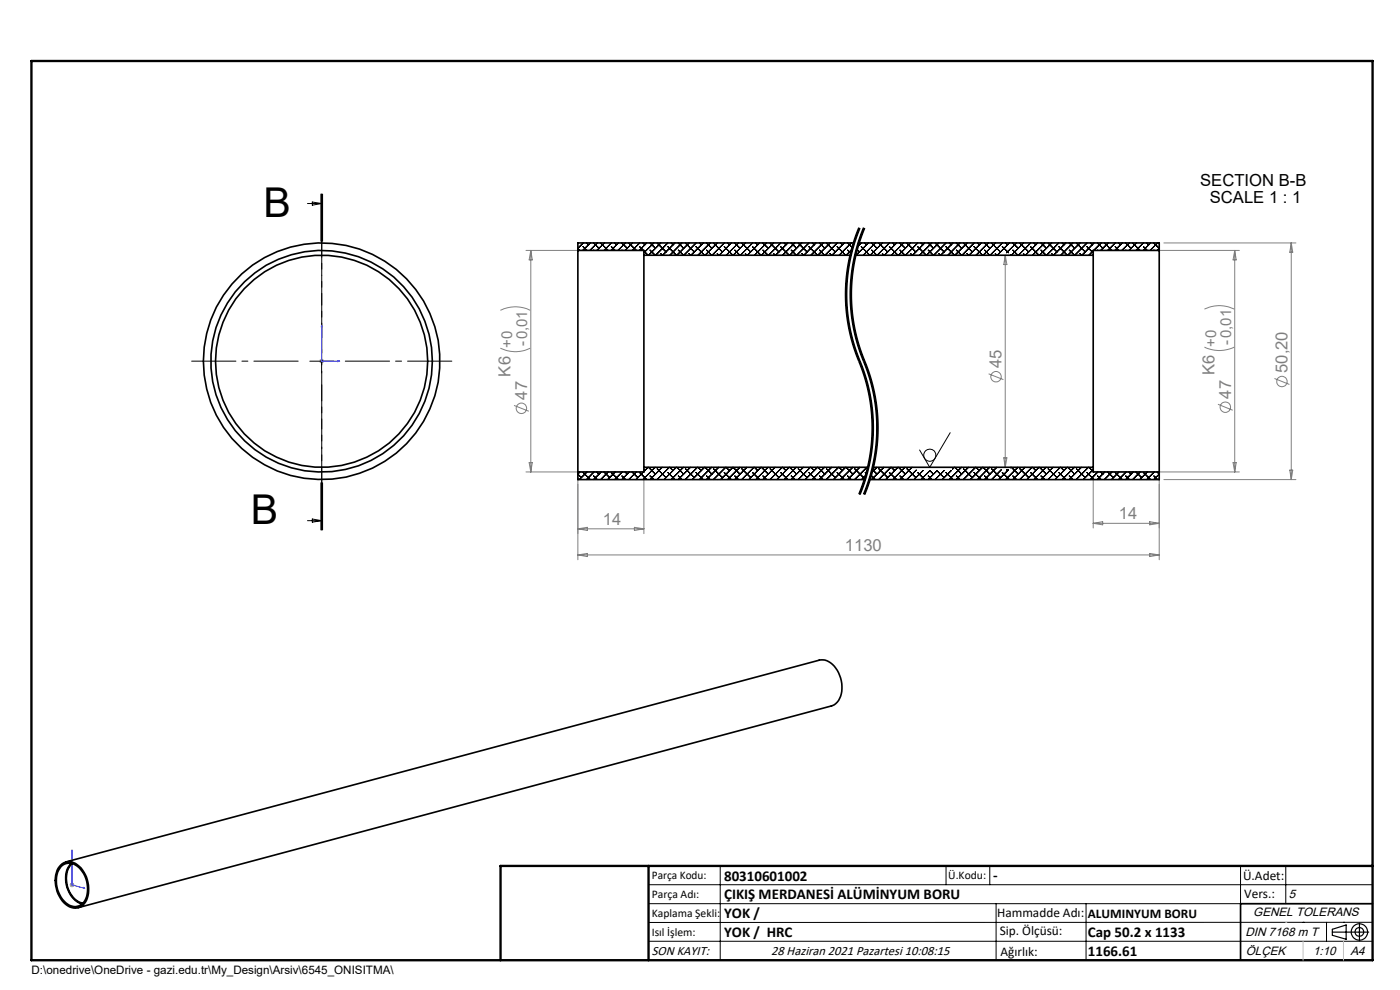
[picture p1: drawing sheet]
<svg xmlns="http://www.w3.org/2000/svg" width="297mm" height="210mm" viewBox="0 0 297 210" stroke-linecap="round" stroke-linejoin="round" font-family="sans-serif">
<g fill="none" stroke="#808080" stroke-width=".21">
<path d="M111.6 53.1h24M112.6 53.1l.3 2h-.6zM112.6 53.1v47M213.3 54.1v45M213.3 54.1l.3 2h-.7zM232.9 53.1h30M246.9 51.5h28M261.9 53.1v47M261.9 53.1l.4 2h-.7zM273.9 51.5v50.2M273.9 51.5l.3 2h-.6zM67.7 76.6h1"/>
<path d="M67.9 76.3l.7 .7M68.2 76.1v1M68.6 76.3l-.7 .7M106.2 73.9a7.2 7.2 0 0 0 6.3 0M106.2 65.8a7.2 7.2 0 0 1 6.3 0M209.7 79.3l3.2 1.2M255.5 73.6a7.1 7.1 0 0 0 6.4 0M255.5 65.6a7.1 7.1 0 0 1 6.4 0M109 86l3.2 1.2M112.3 98.1h.6l-.3 2zM212.9 97.1h.7l-.3 2zM258.4 85.8l3.1 1.2"/>
<path d="M261.6 98.1h.7l-.4 2zM270.4 80.3l3.1 1.3M273.6 99.7h.6l-.3 2zM111.6 100.1h24M122.6 117.7h123.3M122.6 117.7l2-.3v.7zM122.6 101.1v17.6M122.6 112.2l2-.3v.6zM122.6 112.2h14M134.6 111.9l2 .3-2 .3zM136.6 101.1v12.1M231.9 101.1v10.9"/>
<path d="M231.9 111h14M231.9 111l2-.3v.6zM232.9 100.1h30M243.9 117.4l2 .3-2 .4zM243.9 110.7l2 .3-2 .3zM245.9 101.1v17.6M246.9 101.7h28M14.8 187.7h1M14.9 187.4l.7 .7M15.3 187.2v1M15.6 187.4l-.7 .7"/>
<circle cx="211.3" cy="79.9" r="1.11"/>
<circle cx="110.6" cy="86.6" r="1.11"/>
<circle cx="260" cy="86.4" r="1.11"/>
<circle cx="271.9" cy="80.9" r="1.1"/>
</g>
<path d="M182.3 48.3a36.8 36.8 0 0 0 0 28.3M183.3 48.3a36.8 36.8 0 0 0 0 28.3M182.3 76.6a36.8 36.8 0 0 1 0 28.3M183.3 76.6a36.8 36.8 0 0 1 0 28.3" fill="none" stroke="#000" stroke-width=".21" stroke-dasharray="6.3 1.3 1.3 1.3" stroke-dashoffset="3.9" stroke-linecap="butt"/>
<g fill="none" stroke="#000" stroke-width=".21">
<path d="M65.2 43.2h3M66.3 42.9l1.9 .3-1.9 .3zM68.1 41.2v10M68.3 41.2v10M68.4 41.2v10M179.6 57.6l-.3 3.5 .1 3.6M180.6 54.2a36.5 36.5 0 0 0 1.7 21.9M180.6 57.6l-.3 3.5 .1 3.6M181 52.5l-.4 1.7M181.6 54.2a37.3 37.3 0 0 0 2.5 24 36.9 36.9 0 0 1-.6 26.8M181.8 49.1a36.9 36.9 0 0 0-2.2 8.5M182 52.5l-.4 1.7"/>
<path d="M182.2 48.3l-.4 .8M182.3 48.3a37.2 37.2 0 0 0 .7 29.9 36.8 36.8 0 0 1-.7 26.7M182.5 48.4l-1.5 4.1M182.8 49.1a36.9 36.9 0 0 0-2.2 8.5M183.2 48.3l-.4 .8M183.3 48.3a37.2 37.2 0 0 0 .7 29.9 36.8 36.8 0 0 1-.7 26.7M183.5 48.4l-1.5 4.1M65.7 76.6h5M68.2 74.1v5M179.4 64.7a39.1 39.1 0 0 0 3.4 13.6M180.4 64.7a39.1 39.1 0 0 0 3.4 13.6M182.3 76.1l.2 .4z"/>
<path d="M182.5 76.5l1.7 5.1M182.8 78.3a36.6 36.6 0 0 1 1.8 7.6M183.8 78.3a36.6 36.6 0 0 1 1.8 7.6M183.8 99.8l-1 3.4M184.2 99.9l-1.7 5.1M184.2 81.6a36.9 36.9 0 0 1 0 18.3M184.6 85.9a36.6 36.6 0 0 1 0 9.6M184.6 95.5l-.8 4.3M184.8 99.8l-1 3.4M185.6 85.9a36.6 36.6 0 0 1 0 9.6M185.6 95.5l-.8 4.3M201.6 91.8l-4.4 7.3-2.1-3.6"/>
<path d="M65.2 110.4h3M66.3 110.1l1.9 .3-1.9 .4zM68.1 102.4v10M68.3 102.4v10M68.4 102.4v10zM182.8 103.2l-.6 1.6M183.8 103.2l-.6 1.6M137.6 187.7h153.6M137.6 191.7h153.6M137.6 199.7h153.6M152.8 183.7v20M200.7 183.7v4"/>
<path d="M210 183.7v4M211.3 191.7v12M230.4 191.7v12M263.2 183.7v20M272.8 183.7v8M276.4 195.6h.1M281.4 195.6v4.1M285 195.6h.1M291.2 195.6l-153.6 .1"/>
<circle cx="197.3" cy="96.6" r="1.29"/>
</g>
<g fill="none" stroke="#000" stroke-width=".25">
<path d="M282.6 197.7h7.8M282.6 197.1l3-.9v3l-3-.8zM288.4 195.8v3.8M106.2 203.7h185"/>
<circle cx="288.4" cy="197.7" r="1.74"/>
<circle cx="288.4" cy="197.7" r=".93"/>
</g>
<path d="M68.2 68.9v7.7h3.9M68.2 68.9l.1 .4h-.1zM71.7 76.5l.4 .1-.4 .1zM15.3 180.3v7.4l2.7 .7M15.3 180.3v.4l-.1-.1zM17.7 188.3l.3 .1h-.3z" fill="none" stroke="#00f" stroke-width=".21"/>
<path d="M63.3 76.6h-22.6M68.3 71.6v-22.6M73.3 76.6h22.6M68.3 81.6v22.6" fill="none" stroke="#000" stroke-width=".21" stroke-dasharray="15.2 1.3 1.3 1.3" stroke-dashoffset="5.8"/>
<path d="M68.3 41.2v71.2" fill="none" stroke="#000" stroke-width=".21" stroke-dasharray="6.3 1.3 1.3 1.3" stroke-dashoffset="3.1"/>
<path d="M291.2 191.7h-28v12" fill="none" stroke="#000" stroke-width=".35"/>
<path d="M6.7 12.9h284.5v190.8h-284.5zM137.6 183.7v20M291.2 183.7h-185v20" fill="none" stroke="#000" stroke-width=".5"/>
<path d="M276.4 199.7v4M285 199.7v4" fill="none" stroke="#c0c0c0" stroke-width=".21"/>
<path d="M272.8 195.6h.1" fill="none" stroke="#c0c0c0" stroke-width=".25"/>
<g fill="#00f">
<path d="M71.7 76.5l.4 .1-.4 .1zM68.2 68.9l.1 .4h-.1z"/>
<path d="M17.7 188.3l.3 .1h-.3zM15.3 180.3v.4l-.1-.1z"/>
</g>
<g fill="none" stroke="#000" stroke-width=".35">
<path d="M122.6 53.1v47M122.6 53.1h14v1M136.6 54.1v45M136.6 54.1h43.8M181.2 51.5h-58.6v1.6M181.4 54.1h50.5M182.1 51.5h63.8v1.6M231.9 54.1v45M245.9 53.1v47M245.9 53.1h-14v1M136.6 99.1h47.5M136.6 99.1v1h-14"/>
<path d="M185.2 99.1h46.7M231.9 99.1v1h14M122.6 100.1v1.6h60.8M245.9 100.1v1.6h-61.4M12.9 183.5a2.67 2.67 0 0 1 3.9 .3 6.3 6.3 0 0 1 1 8 2.74 2.74 0 0 1-4.3-.3 6.5 6.5 0 0 1-.9-7.7zM12.9 183.8a2.85 2.85 0 0 1 4.5 1 5.6 5.6 0 0 1 0 6.9 2.64 2.64 0 0 1-3.8-.5 5.9 5.9 0 0 1-.7-7.4zM14 182.8l159.8-42.8a3.7 3.7 0 0 1 3.8 2.2 6.2 6.2 0 0 1 0 6.7l-.6 .6-.6 .2-159.8 42.8M15.1 183.1a5.7 5.7 0 0 0 .1 7.1l1.1 1.1 1.1 .4M15.3 183.2a5.2 5.2 0 0 0-.4 6.3 3.9 3.9 0 0 0 2.7 2.1"/>
<circle cx="68.2" cy="76.6" r="23.5"/>
<circle cx="68.2" cy="76.6" r="22.5"/>
<circle cx="68.2" cy="76.6" r="25.1"/>
</g>
<g fill="none" stroke="#000" stroke-width=".21">
<path d="M122.6 52.7l.4 .4M123.7 52.3l.8 .8M123.7 51.5l-1.1 1.2M124.4 51.5l.4 .4M125.2 51.5l-1.6 1.6M125.9 51.5l1.2 1.2M125.9 53l.1 .1M126.7 51.5l-1.6 1.6M127.4 51.6l1.6 1.5M128.2 51.5l-1.6 1.6M129.7 52.3l.8 .8M129.7 51.5l-1.6 1.6"/>
<path d="M130.4 51.5l.4 .4M131.2 51.5l-1.6 1.6M131.9 51.5l1.2 1.2M131.9 53l.1 .1M132.7 51.5l-1.6 1.6M133.4 51.6l1.6 1.5M134.2 51.5l-1.6 1.6M135.7 52.3l.8 .8M135.7 51.5l-1.6 1.6M136.4 51.5l.4 .4M136.6 53.2l.9 .9M137.2 51.5l-1.6 1.6"/>
<path d="M137.9 53l1.1 1.1M137.9 51.5l1.1 1.2M138.7 51.5l-2.1 2.1M139.4 51.6l1.9 1.8M140.2 53.8l.3 .3M140.2 51.5l-2.6 2.6M141.7 51.5l-2.6 2.6M141.7 52.3l1.8 1.8M142.4 51.5l.4 .4M143.2 51.5l-2.6 2.6M143.9 51.5l1.1 1.2M143.9 53l1.1 1.1"/>
<path d="M144.7 51.5l-2.6 2.6M145.4 51.6l1.9 1.8M146.2 53.8l.3 .3M146.2 51.5l-2.6 2.6M147.6 52.3l1.9 1.8M147.7 51.5l-2.6 2.6M148.4 51.5l.4 .4M149.2 51.5l-2.6 2.6M149.9 51.5l1.1 1.2M149.9 53l1.1 1.1M150.7 51.5l-2.6 2.6M151.4 51.6l1.8 1.8"/>
<path d="M152.2 51.5l-2.6 2.6M152.2 53.8l.3 .3M153.6 52.3l1.9 1.8M153.7 51.5l-2.6 2.6M154.3 51.5l.5 .4M155.2 51.5l-2.6 2.6M155.9 51.5l1.1 1.2M155.9 53l1.1 1.1M156.7 51.5l-2.6 2.6M157.4 51.6l1.8 1.8M158.1 53.8l.3 .3M158.2 51.5l-2.7 2.6"/>
<path d="M159.6 52.3l1.8 1.8M159.7 51.5l-2.6 2.6M160.3 51.5l.4 .4M161.1 51.5l-2.6 2.6M161.8 51.5l1.2 1.2M161.9 53l1 1.1M162.6 51.5l-2.5 2.6M163.4 51.6l1.8 1.8M164.1 53.8l.3 .3M164.1 51.5l-2.6 2.6M165.6 52.3l1.8 1.8M165.6 51.5l-2.5 2.6"/>
<path d="M166.3 51.5l.4 .4M167.1 51.5l-2.6 2.6M167.8 51.5l1.2 1.2M167.9 53l1 1.1M168.6 51.5l-2.6 2.6M169.3 51.6l1.9 1.8M170.1 51.5l-2.6 2.6M170.1 53.8l.3 .3M171.6 52.3l1.8 1.8M171.6 51.5l-2.6 2.6M172.3 51.5l.4 .4M173.1 51.5l-2.6 2.6"/>
<path d="M173.8 51.5l1.2 1.2M173.8 53l1.1 1.1M174.6 51.5l-2.6 2.6M175.3 51.6l1.9 1.8M176.1 53.8l.3 .3M176.1 51.5l-2.6 2.6M177.6 52.3l1.8 1.8M177.6 51.5l-2.6 2.6M178.3 51.5l.4 .4M179.1 51.5l-2.6 2.6M179.8 53l.7 .8M179.8 51.5l1 1.1"/>
<path d="M180.6 51.5l-2.6 2.6M180.8 52.9l-1.3 1.2M181.5 54.1h.1M181.8 52.9l.5 .5M182.7 51.5l-.8 .8M182.7 52.3l1.8 1.8M183.4 51.5l.4 .4M184.2 51.5l-2.6 2.6M184.9 51.5l1.2 1.2M184.9 53l1.1 1.1M185.7 51.5l-2.6 2.6M186.4 51.6l1.9 1.8"/>
<path d="M187.2 53.8l.3 .3M187.2 51.5l-2.6 2.6M188.7 52.3l1.8 1.8M188.7 51.5l-2.6 2.6M189.4 51.5l.4 .4M190.2 51.5l-2.6 2.6M190.9 51.5l1.2 1.2M190.9 53l1.1 1.1M191.7 51.5l-2.6 2.6M192.4 51.6l1.9 1.8M193.2 51.5l-2.6 2.6M193.2 53.8l.3 .3"/>
<path d="M194.7 52.3l1.8 1.8M194.7 51.5l-2.6 2.6M195.4 51.5l.4 .4M196.2 51.5l-2.6 2.6M196.9 51.5l1.1 1.2M196.9 53l1.1 1.1M197.7 51.5l-2.6 2.6M198.4 51.6l1.9 1.8M199.1 53.8l.4 .3M199.2 51.5l-2.6 2.6M200.7 52.3l1.8 1.8M200.7 51.5l-2.6 2.6"/>
<path d="M201.4 51.5l.4 .4M202.2 51.5l-2.6 2.6M202.8 51.5l1.2 1.2M202.9 53l1.1 1.1M203.7 51.5l-2.6 2.6M204.4 51.6l1.9 1.8M205.1 53.8l.4 .3M205.2 51.5l-2.6 2.6M206.6 52.3l1.9 1.8M206.7 51.5l-2.6 2.6M207.4 51.5l.4 .4M208.2 51.5l-2.6 2.6"/>
<path d="M208.8 51.5l1.2 1.2M208.9 53l1 1.1M209.7 51.5l-2.7 2.6M210.4 51.6l1.8 1.8M211.1 53.8l.4 .3M211.2 51.5l-2.6 2.6M212.6 52.3l1.4 1.3M212.7 51.5l-2.7 2.6M213.3 51.5l.4 .4M214.1 51.5l-2.5 2.6M214.3 54l.2 .1M214.8 51.5l1.2 1.2"/>
<path d="M214.9 53l1 1.1M215.7 51.5l-2.2 2.1M216.4 51.6l1.8 1.8M217.1 53.8l.4 .3M217.1 51.5l-2.5 2.6M218.6 52.3l1.8 1.8M218.7 51.5l-2.7 2.6M219.3 51.5l.4 .4M220.1 51.5l-2.6 2.6M220.8 53l1.1 1.1M220.8 51.5l1.2 1.2M221.7 51.5l-2.7 2.6"/>
<path d="M222.4 51.6l1.8 1.8M223.1 53.8l.3 .3M223.1 51.5l-2.6 2.6M224.6 51.5l-2.6 2.6M224.6 52.3l1.8 1.8M225.3 51.5l.4 .4M226.1 51.5l-2.6 2.6M226.8 51.5l1.2 1.2M226.8 53l1.1 1.1M227.6 51.5l-2.6 2.6M228.4 51.6l1.8 1.8M229.1 53.8l.3 .3"/>
<path d="M229.1 51.5l-2.6 2.6M230.6 52.3l1.3 1.3M230.6 51.5l-2.6 2.6M231.3 51.5l.4 .4M231.9 53.2l-.9 .9M232.1 51.5l-2.6 2.6M232.8 51.5l1.2 1.2M232.8 53l.1 .1M233.6 51.5l-1.6 1.6M234.3 51.6l1.6 1.5M235.1 51.5l-1.6 1.6M236.6 52.3l.8 .8"/>
<path d="M236.6 51.5l-1.6 1.6M237.3 51.5l.4 .4M238.1 51.5l-1.6 1.6M238.8 51.5l1.1 1.2M238.8 53l.1 .1M239.6 51.5l-1.6 1.6M240.3 51.6l1.6 1.5M241.1 51.5l-1.6 1.6M242.6 51.5l-1.6 1.6M242.6 52.3l.8 .8M243.3 51.5l.4 .4M244.1 51.5l-1.6 1.6"/>
<path d="M244.8 51.5l1.1 1.2-.4 .4M244.8 53l.1 .1M245.6 51.5l-1.6 1.6M136.6 99.6l.2 .2M137.5 99.1l-.9 .9M137.6 99.1l1.4 1.5M139 99.1l-2.6 2.6M139.4 99.4l1.9 1.9M140.5 99.1l-2.6 2.6M142 99.1l-2.6 2.6M142.1 99.1l.7 .7M143.5 99.1l-2.6 2.6"/>
<path d="M143.6 99.1l1.4 1.5M145 99.1l-2.6 2.6M145.4 99.4l1.9 1.9M146.5 99.1l-2.6 2.6M148 99.1l-2.6 2.6M148.1 99.1l.7 .7M149.5 99.1l-2.6 2.6M149.6 99.1l1.4 1.5M151 99.1l-2.6 2.6M151.4 99.4l1.8 1.9M152.5 99.1l-2.6 2.6M154 99.1l-2.7 2.6"/>
<path d="M154.1 99.1l.7 .7M155.5 99.1l-2.6 2.6M155.5 99.1l1.5 1.5M157 99.1l-2.7 2.6M157.4 99.4l1.8 1.9M158.4 99.1l-2.5 2.6M159.9 99.1l-2.6 2.6M160.1 99.1l.6 .7M161.4 99.1l-2.5 2.6M161.5 99.1l1.5 1.5M162.9 99.1l-2.6 2.6M163.4 99.4l1.8 1.9"/>
<path d="M164.4 99.1l-2.6 2.6M165.9 99.1l-2.6 2.6M166 99.1l.7 .7M167.4 99.1l-2.6 2.6M167.5 99.1l1.5 1.5M168.9 99.1l-2.6 2.6M169.3 99.4l1.9 1.9M170.4 99.1l-2.6 2.6M171.9 99.1l-2.6 2.6M172 99.1l.7 .7M173.4 99.1l-2.6 2.6M173.5 99.1l1.5 1.5"/>
<path d="M174.9 99.1l-2.6 2.6M175.3 99.4l1.9 1.9M176.4 99.1l-2.6 2.6M177.9 99.1l-2.6 2.6M178 99.1l.7 .7M179.4 99.1l-2.6 2.6M179.5 99.1l1.4 1.5M180.9 99.1l-2.6 2.6M181.3 99.4l1.9 1.9M182.4 99.1l-2.6 2.6M183.9 99.1l-2.6 2.6M184 99.1l.1 .2"/>
<path d="M185.1 99.6l1 1M186 99.1l-1.1 1.2M186.4 99.4l1.9 1.9M187.5 99.1l-2.6 2.6M189 99.1l-2.6 2.6M189.1 99.1l.7 .7M190.5 99.1l-2.6 2.6M190.6 99.1l1.5 1.5M192 99.1l-2.6 2.6M192.4 99.4l1.9 1.9M193.5 99.1l-2.6 2.6M194.4 99.7l-2 2"/>
<path d="M195.8 99.8l-1.9 1.9M197.2 99.8l.8 .8M197.3 99.8l-1.9 1.9M198.7 99.8l1.6 1.5M198.8 99.8l-1.9 1.9M200.3 99.8l-1.9 1.9M201.7 99.8l-1.8 1.9M202.5 99.1l-.4 .4M202.6 99.1l1.4 1.5M204 99.1l-2.6 2.6M204.4 99.4l1.9 1.9M205.5 99.1l-2.7 2.6"/>
<path d="M207 99.1l-2.6 2.6M207 99.1l.8 .7M208.5 99.1l-2.7 2.6M208.6 99.1l1.4 1.5M209.9 99.1l-2.5 2.6M210.4 99.4l1.8 1.9M211.5 99.1l-2.7 2.6M212.4 99.6l-2 2.1M213.5 99.6l.2 .2M214 99.6l-2.2 2.1M214.5 99.1l-.2 .1M214.6 99.1l1.4 1.5"/>
<path d="M215.9 99.1l-2.6 2.6M216.4 99.4l1.8 1.9M217.5 99.1l-2.7 2.6M218.9 99.1l-2.6 2.6M219 99.1l.7 .7M220.4 99.1l-2.6 2.6M220.5 99.1l1.5 1.5M221.9 99.1l-2.6 2.6M222.4 99.4l1.8 1.9M223.4 99.1l-2.6 2.6M224.9 99.1l-2.6 2.6M225 99.1l.7 .7"/>
<path d="M226.4 99.1l-2.6 2.6M226.5 99.1l1.5 1.5M227.9 99.1l-2.6 2.6M228.4 99.4l1.8 1.9M229.4 99.1l-2.6 2.6M230.9 99.1l-2.6 2.6M231 99.1l.7 .7M231.9 99.6l-2.1 2.1M122.6 100.6l.7 .7M123 100.1l-.4 .5M123.7 100.2l1.5 1.5M124.5 100.1l-1.6 1.6"/>
<path d="M125.9 101l.8 .7M126 100.1l-1.6 1.6M126.6 100.1l.5 .5M127.5 100.1l-1.6 1.6M128.1 100.1l1.2 1.2M128.2 101.7h.1M129 100.1l-1.6 1.6M129.7 100.2l1.5 1.5M130.5 100.1l-1.6 1.6M131.9 101l.8 .7M132 100.1l-1.6 1.6M132.6 100.1l.5 .5"/>
<path d="M133.5 100.1l-1.6 1.6M134.1 100.1l1.2 1.2M134.2 101.7h.1M135 100.1l-1.6 1.6M135.7 100.2l1.5 1.5M136.5 100.1l-1.6 1.6M137.9 101l.8 .7M140.2 101.7h.1M141.7 100.2l1.5 1.5M143.9 101l.8 .7M146.2 101.7h.1M147.6 100.2l1.6 1.5"/>
<path d="M149.9 101l.8 .7M152.2 101.7h.1M153.6 100.2l1.6 1.5M155.9 101l.8 .7M158.1 101.7h.1M159.6 100.2l1.5 1.5M161.9 101l.7 .7M164.1 101.7h.1M165.6 100.2l1.5 1.5M167.9 101l.7 .7M170.1 101.7h.1M171.6 100.2l1.5 1.5"/>
<path d="M173.8 101l.8 .7M176.1 101.7h.1M177.6 100.2l1.5 1.5M179.8 101l.8 .7M182.1 101.7h.1M183.6 100.2l.2 .3M183.7 100.8l-.9 .9M184.9 101l.8 .7M187.2 101.7h.1M188.7 100.2l1.5 1.5M190.9 101l.8 .7M193.2 101.7h.1"/>
<path d="M194.7 100.2l1.5 1.5M196.9 101l.8 .7M199.1 101.7h.1M200.7 100.2l1.5 1.5M202.9 101l.8 .7M205.1 101.7h.1M206.6 100.2l1.6 1.5M208.9 101l.8 .7M211.1 101.7h.1M212.6 100.2l1.5 1.5M214.9 101l.8 .7M217.1 101.7h.1"/>
<path d="M218.6 100.2l1.5 1.5M220.8 101l.9 .7M223.1 101.7h.1M224.6 100.2l1.5 1.5M226.8 101l.8 .7M229.1 101.7h.1M230.6 100.2l1.5 1.5M232.8 101l.8 .7M232.9 100.1l-1.6 1.6M233.5 100.1l.5 .5M234.4 100.1l-1.6 1.6M235 100.1l1.2 1.2"/>
<path d="M235.1 101.7h.1M235.9 100.1l-1.6 1.6M236.6 100.2l1.5 1.5M237.4 100.1l-1.6 1.6M238.8 101l.8 .7M238.9 100.1l-1.6 1.6M239.5 100.1l.4 .5M240.4 100.1l-1.6 1.6M241 100.1l1.2 1.2M241.1 101.7h.1M241.9 100.1l-1.6 1.6M242.6 100.2l1.5 1.5"/>
<path d="M243.4 100.1l-1.6 1.6M244.8 101l.8 .7M244.9 100.1l-1.6 1.6M245.5 100.1l.4 .5-1.1 1.1"/>
</g>
<g font-size="8.7">
<text x="55.9" y="46.1">B</text>
<text x="53.2" y="111.1">B</text>
</g>
<g font-size="3.5">
<text x="254.6" y="39.5">SECTION B-B</text>
<text x="256.7" y="43.1">SCALE 1 : 1</text>
</g>
<g font-size="3.5" fill="#808080">
<text x="108.3" y="79.9" transform="rotate(-90 108.3 79.9)">K6 +0</text>
<text x="212.5" y="78.1" transform="rotate(-90 212.5 78.1)">45</text>
<text x="257.6" y="79.6" transform="rotate(-90 257.6 79.6)">K6 +0</text>
<text x="273.2" y="79.1" transform="rotate(-90 273.2 79.1)">50,20</text>
<text x="111.8" y="84.8" transform="rotate(-90 111.8 84.8)">47</text>
<text x="261.2" y="84.5" transform="rotate(-90 261.2 84.5)">47</text>
<text x="127.9" y="111.4">14</text>
<text x="237.4" y="110.2">14</text>
<text x="179.2" y="116.9">1130</text>
</g>
<g font-size="3.2" fill="#808080">
<text x="111.8" y="73.4" transform="rotate(-90 111.8 73.4)">-0,01</text>
<text x="261.2" y="73.2" transform="rotate(-90 261.2 73.2)">-0,01</text>
</g>
<g font-size="3.2">
<text x="153.6" y="186.8">80310601002</text>
<text x="153.6" y="190.8">ÇIKIŞ MERDANESİ ALÜMİNYUM BORU</text>
<text x="210.7" y="186.6">-</text>
<text x="153.6" y="194.8">YOK /</text>
<text x="153.6" y="198.8">YOK / HRC</text>
<text x="230.8" y="198.7">Cap 50.2 x 1133</text>
<text x="230.8" y="202.8">1166.61</text>
</g>
<g font-size="2.8">
<text x="263.7" y="186.7">Ü.Adet:</text>
<text x="263.9" y="190.5">Vers.:</text>
<text x="211.5" y="194.5">Hammadde Adı:</text>
<text x="230.8" y="194.7">ALUMINYUM BORU</text>
<text x="138.3" y="202.6">SON KAYIT:</text>
<text x="163.6" y="202.6">28 Haziran 2021 Pazartesi 10:08:15</text>
<text x="212.1" y="198.4">Sip. Ölçüsü:</text>
<text x="212.2" y="202.7">Ağırlık:</text>
</g>
<g font-size="2.6">
<text x="273.4" y="190.4">5</text>
<text x="265.9" y="194.4">GENEL TOLERANS</text>
<text x="264.2" y="198.5">DIN 7168 m T</text>
<text x="264.3" y="202.6">ÖLÇEK</text>
<text x="278.5" y="202.6">1:10</text>
<text x="286.5" y="202.6">A4</text>
</g>
<g font-size="2.5">
<text x="138.3" y="186.4">Parça Kodu:</text>
<text x="138.3" y="190.5">Parça Adı:</text>
<text x="201.2" y="186.5">Ü.Kodu:</text>
<text x="138.3" y="194.5">Kaplama Şekli:</text>
<text x="138.3" y="198.6">Isıl İşlem:</text>
<text x="6.7" y="206.7">D:\onedrive\OneDrive - gazi.edu.tr\My_Design\Arsiv\6545_ONISITMA\</text>
</g>
</svg>
